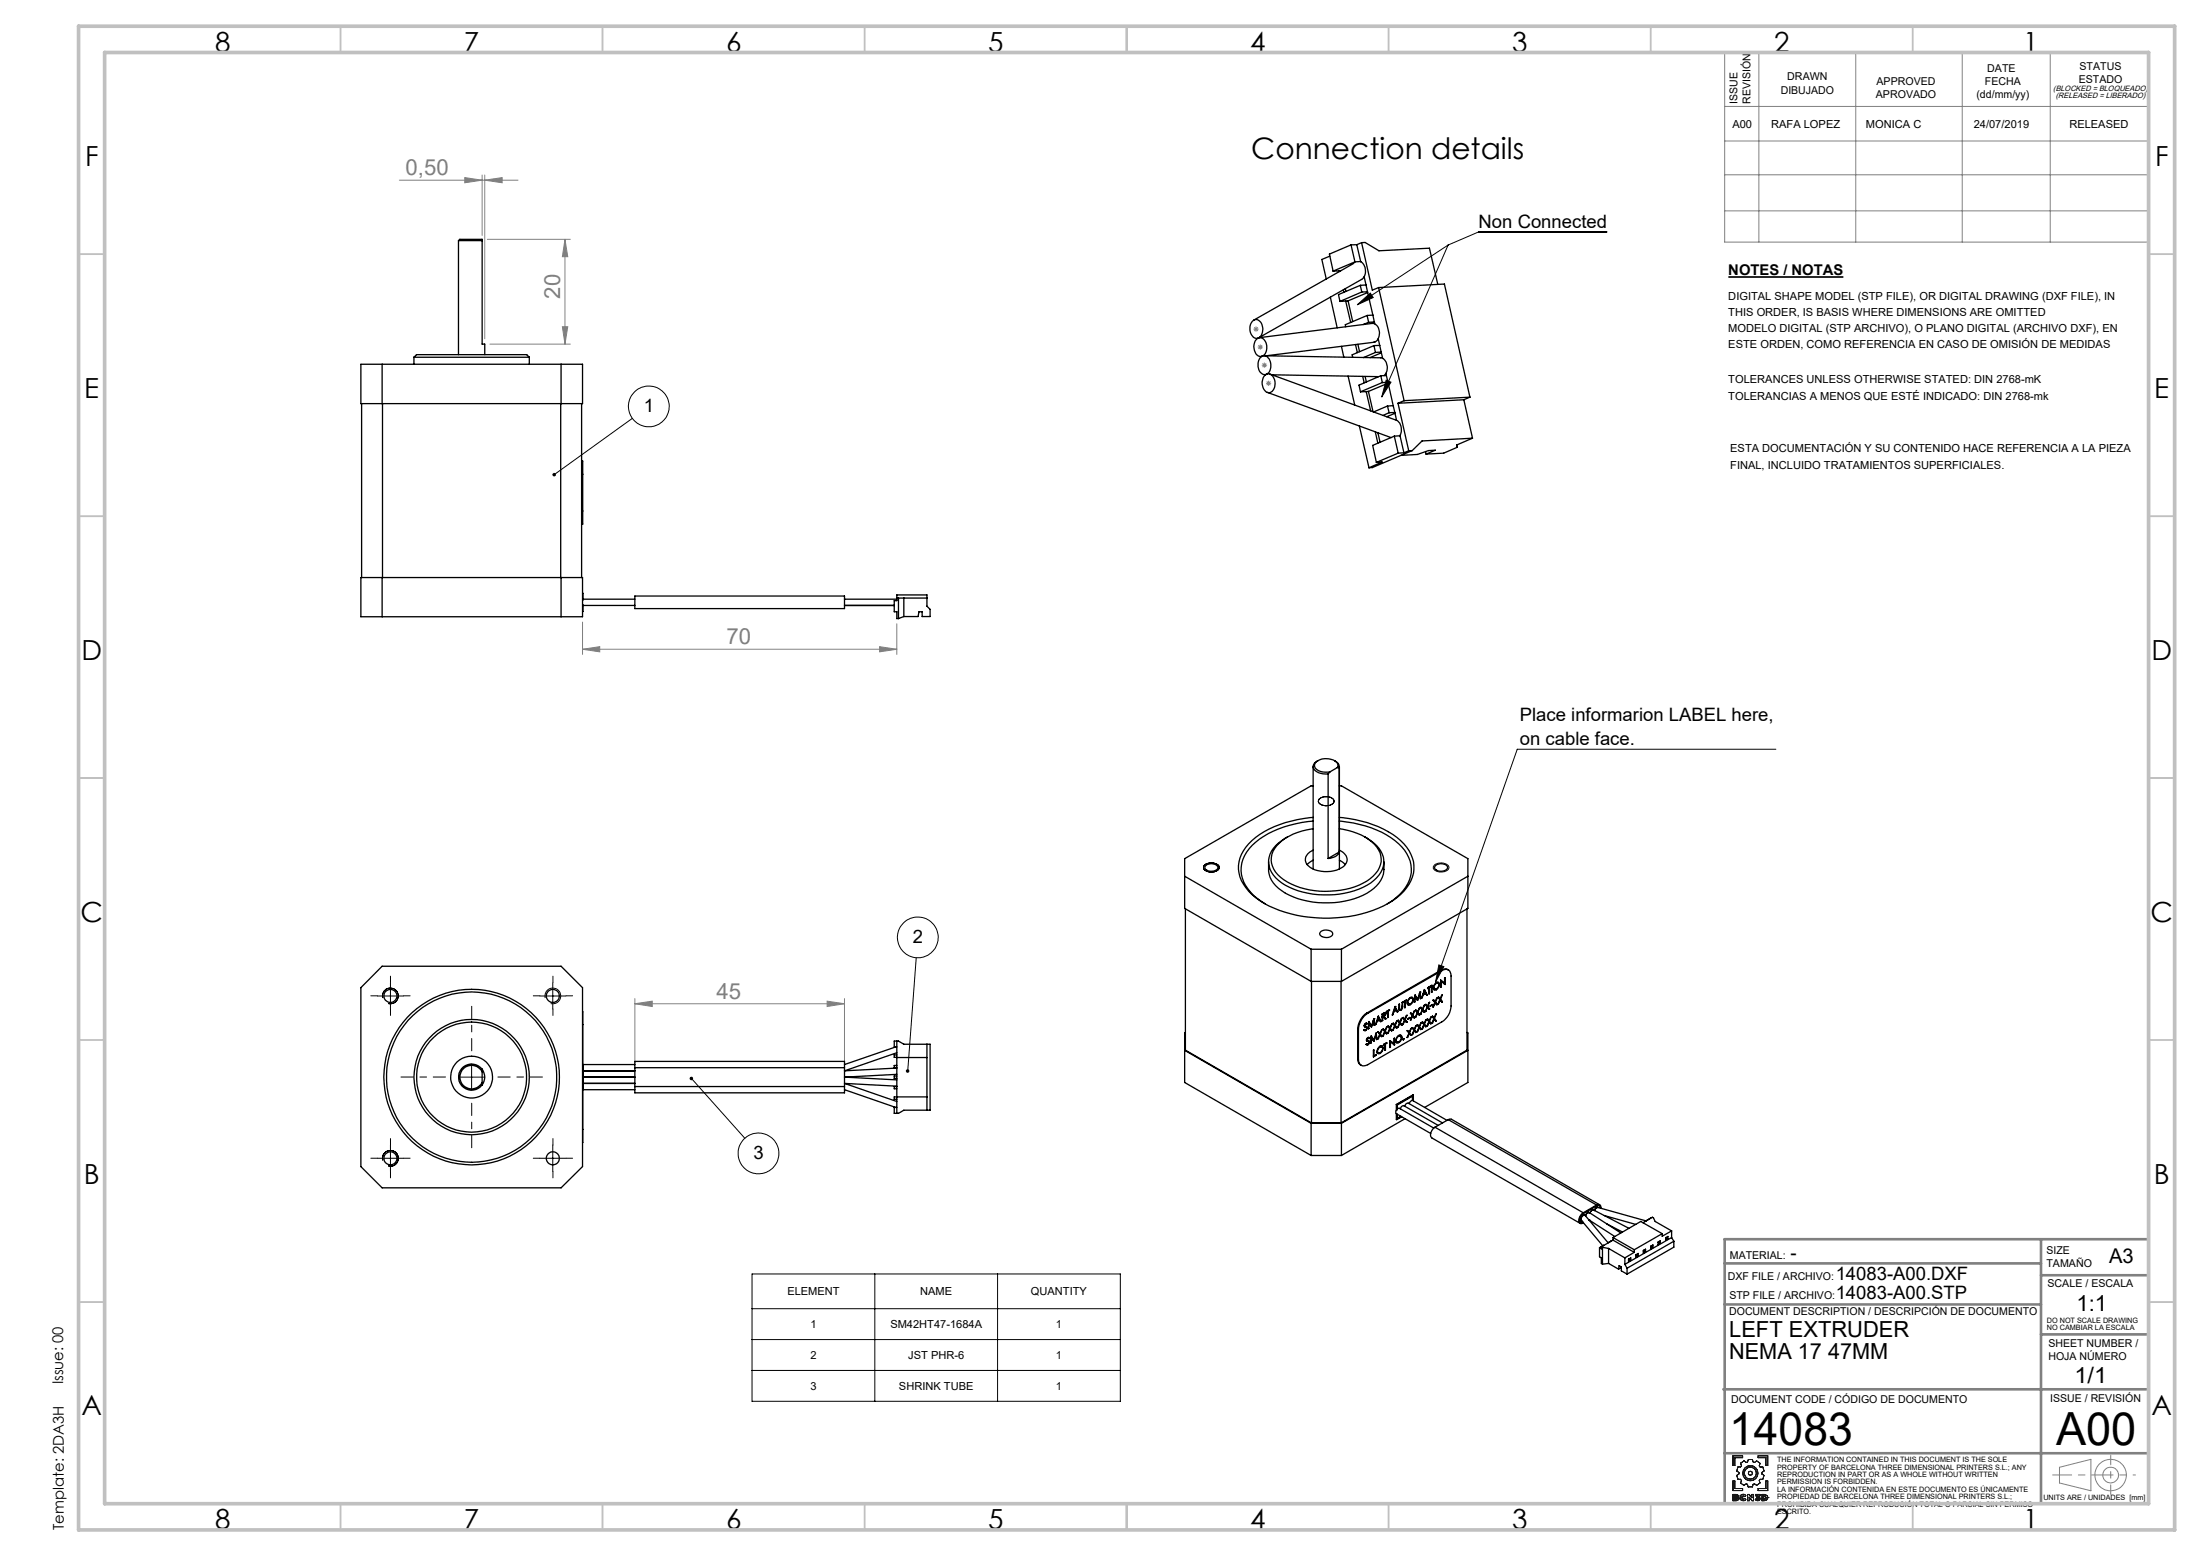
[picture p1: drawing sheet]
<svg xmlns="http://www.w3.org/2000/svg" width="420mm" height="297mm" viewBox="0 0 420 297" stroke-linecap="round" stroke-linejoin="round" font-family="sans-serif">
<path d="M329.8 52.9h22" fill="none" stroke="#000" stroke-width=".32"/>
<g fill="none" stroke="#191924" stroke-width=".19">
<path d="M330.7 277.9h1.8v.3h-1.5v1.5h-.3zM332.1 279.3l.7-.5 .4 .3 .3-.1 .1-.4h.8l.1 .4 .3 .1 .4-.3 .7 .5-.2 .5 .2 .2h.5l.2 .8-.4 .3v.2l.4 .3-.2 .8h-.5l-.2 .2 .1 .5-.6 .4-.4-.3-.3 .1-.1 .5h-.8l-.2-.5-.2-.1-.4 .3-.7-.4 .2-.5-.2-.2h-.5l-.2-.8 .4-.3v-.2l-.4-.3 .2-.8h.5l.2-.2zM335.5 277.9h1.8v1.8h-.3v-1.5h-1.5zM330.7 282.7h.3v1.4h1.5v.4h-1.8zM331 285.5l.4 .1-.4 .1zM331 286l.4 .1-.4 .1zM331.3 285.3l.3 .1 .1 .1M331.3 285.3h.2l.2 .2M331.3 285.3h-.6v1.2l.9-.1 .2-.3M331.4 285.6h.1M331.4 286.1h.1M331.7 285.5l-.2 .3 .3 .3"/>
<path d="M331.7 285.5h.1M331.8 286.1h.1M332 285.9l.2 .3 .4 .3 .6-.3M332 285.9l.1 .3 .2 .2a.69 .69 0 0 0 .9-.2M332 285.9h.1M332.4 285.9l.1 .2 .2 .1 .2-.2M332.4 285.9l.1 .2 .4-.1M332.4 285.9h.1M332.9 285.7l-.2-.2-.3 .1v.3M332.9 285.7l-.4-.1-.1 .3M332.9 286l.3 .2M333.2 285.5l-.5-.3-.5 .2-.2 .5"/>
<path d="M333.2 285.5a.67 .67 0 0 0-1.1 0l-.1 .4M333.2 285.5l-.3 .2M333.5 285.3h.3l.5 .6v-.6h.3v1.2h-.3l-.5-.7v.7h-.3zM335.1 286l.3 .2 .2-.1-.2 .1zM335.1 286l-.2 .2M335.5 284.1h1.5v-1.4h.3v1.8h-1.8zM335.6 286.1l-.4-.2v-.2l.3-.2h-.5v-.2h.8v.2l-.2 .2 .3 .4M335.6 286.1h.1M335.9 286.1l-.2 .3-.3 .1-.5-.3M335.9 286.1l-.2 .3-.4 .1-.4-.3M335.9 286.1h.1M336.2 285.3h.5l.5 .2 .2 .4-.3 .4-.9 .2z"/>
<path d="M336.6 285.5l.3 .1v.5h-.3zM337 285.9h.1M337.4 285.9h.1"/>
<circle cx="334" cy="281.2" r=".39"/>
<circle cx="334" cy="281.2" r="1.45"/>
<circle cx="334" cy="281.2" r="1.14"/>
</g>
<g fill="none" stroke="#808080" stroke-width=".19">
<path d="M329.1 10h80.9v36.2h-80.9zM335.6 10v36.2M354.1 10v36.2M374.4 10v36.2M391.2 10v36.2M76.2 34.4h22.6M88.7 33.9l3.3 .5-3.3 .5zM92 33.4v11.5M92.5 34.4l3.3-.5v1zM92.5 33.4v31.3M329.1 20.3h80.9M329.1 26.9h80.9"/>
<path d="M329.1 33.4h80.9M93 45.7h15.8M107.8 45.7l.5 3.3h-1zM107.8 45.7v20M329.1 40.2h80.9M93.5 65.7h15.3M107.3 62.4h1l-.5 3.3zM239.2 62.8h1M239.3 62.5l.7 .7M239.7 62.3v1M240 66.2h1M240 62.5l-.7 .7"/>
<path d="M240.1 65.9l.7 .7M240.5 65.8v.9M240.8 69.7h1M240.8 65.9l-.7 .7M240.9 69.4l.7 .7M241.3 69.2v1M241.6 73.2h1M241.6 69.4l-.7 .7M241.7 72.8l.7 .7M242.1 72.7v1M242.4 72.8l-.7 .7M111.2 118.7v6.2"/>
<path d="M171.1 119.1v5.8M111.2 123.9l3.2-.5v1zM111.2 123.9h59.9M167.9 123.4l3.2 .5-3.2 .5zM121.1 191.6l3.4-.5v1zM121.1 190.6v12.2M121.1 191.6h40M157.8 191.1l3.3 .5-3.3 .5zM161.1 190.6v12.2M393 280.1l6-1.6v6l-6-1.4z"/>
<circle cx="402.7" cy="281.6" r="3"/>
<circle cx="402.8" cy="281.5" r="1.49"/>
</g>
<g fill="none" stroke="#000" stroke-width=".19">
<path d="M259 58.2l2.5-2.3 .5 .9zM276.3 46.8l-17.3 11.4M276.3 46.8l-12.6 29M306.6 44.3h-24.4l-5.9 2.5M120.6 79.9l-14.8 10.7M264.5 72.6l.9 .4-1.7 2.8zM251.7 152.5a2.06 2.06 0 0 1 2.8 .2 1 1 0 0 1-1.2 1.1h-.4l-.9-.3a.62 .62 0 0 1-.3-1zM338.9 143h-49.4l-15.6 44.5M229.8 165.2a1.97 1.97 0 0 1 2.8 .2 1.2 1.2 0 0 1-1.6 1l-.9-.2a.64 .64 0 0 1-.3-1zM273.9 165a2.07 2.07 0 0 1 2.6 .4v.1a1.18 1.18 0 0 1-1.5 .9l-1.1-.2a.66 .66 0 0 1-.4-.6 .66 .66 0 0 1 .4-.6zM72 190.1h5M73.1 190.5a1.5 1.5 0 0 1 1.3-1.9 1.5 1.5 0 0 1 1.6 1.6 1.5 1.5 0 0 1-1.9 1.4"/>
<path d="M74.5 187.6v5M103 190.1h5M104 190.5a1.51 1.51 0 0 1 1.4-1.9 1.51 1.51 0 0 1 1.6 1.6 1.51 1.51 0 0 1-1.9 1.4M105.5 187.6v5M174.8 182.8l-1.6 21.6M274.6 184.2l.9 .3-1.6 3zM74.5 218.6v5M87.5 205.6h5M90 203.1v5M105.5 218.6v5M131.9 205.8l10.2 11.5M72 221.1h5"/>
<path d="M73.1 221.5a1.49 1.49 0 0 1 1.3-1.9 1.49 1.49 0 0 1 1.6 1.6 1.49 1.49 0 0 1-1.9 1.3M103 221.1h5M143.5 243.2h70.3v24.3h-70.3zM143.5 249.8h70.3M143.5 255.7h70.3M166.9 243.2v24.3M190.4 243.2v24.3M143.5 261.6h70.3"/>
<circle cx="123.8" cy="77.6" r="3.9"/>
<circle cx="175.2" cy="178.9" r="3.9"/>
<circle cx="144.7" cy="220.2" r="3.9"/>
</g>
<path d="M391.7 281.5h11.1" fill="none" stroke="#808080" stroke-width=".19" stroke-dasharray="15.2 1.3 1.3 1.3" stroke-dashoffset="11.6"/>
<path d="M402.8 281.5h4.7" fill="none" stroke="#808080" stroke-width=".19" stroke-dasharray="15.2 1.3 1.3 1.3" stroke-dashoffset="14.8"/>
<path d="M402.8 277.8v7.4" fill="none" stroke="#808080" stroke-width=".19" stroke-dasharray="15.2 1.3 1.3 1.3" stroke-dashoffset="13.4"/>
<path d="M329.1 236.5h80.9v50.5h-80.9zM389.5 236.5v50.5M329.1 249h60.4M329.1 241.2h60.4M389.5 243.4h20.5M389.5 254.7h20.5M328.9 265.2h81.1M329.1 277.4h80.9" fill="none" stroke="#808080" stroke-width=".5"/>
<g fill="none" stroke="#c0c0c0" stroke-width=".35">
<path d="M65 5v5M115 5v5M165 5v5M215 5v5M265 5v5M315 5v5M365 5v5M15 48.5h5M410 48.5h5M15 98.5h5M410 98.5h5M15 148.5h5"/>
<path d="M410 148.5h5M15 198.5h5M410 198.5h5M15 248.5h5M410 248.5h5M65 287v5M115 287v5M165 287v5M215 287v5M265 287v5M315 287v5M365 287v5"/>
</g>
<path d="M15 5h400v287h-400zM20 10h390v277h-390z" fill="none" stroke="#c0c0c0" stroke-width=".7"/>
<path d="M85 205.6h-8.5M90 200.6v-8.5M90 210.6v8.5M95 205.6h8.5" fill="none" stroke="#000" stroke-width=".19" stroke-dasharray="15.2 1.3 1.3 1.3" stroke-dashoffset="12.9"/>
<g fill="none" stroke="#000" stroke-width=".19" stroke-dasharray="15.2 1.3 1.3 1.3">
<path d="M72 190.1h-1.2M74.5 187.6v-1.3M74.5 192.6v1.2M77 190.1h1.3M103 190.1h-1.2M105.5 187.6v-1.3M105.5 192.6v1.2M108 190.1h1.3M74.5 218.6v-1.3M105.5 218.6v-1.3M72 221.1h-1.2M74.5 223.6v1.2"/>
<path d="M77 221.1h1.3M103 221.1h-1.2M105.5 223.6v1.2M108 221.1h1.3"/>
</g>
<g fill="#808080">
<path d="M121.1 191.6l3.4-.5v1zM157.8 191.1l3.3 .5-3.3 .5zM88.7 33.9l3.3 .5-3.3 .5zM92.5 34.4l3.3-.5v1zM111.2 123.9l3.2-.5v1zM167.9 123.4l3.2 .5-3.2 .5z"/>
<path d="M107.8 45.7l.5 3.3h-1zM107.3 62.4h1l-.5 3.3z"/>
</g>
<g fill="#000">
<path d="M264.5 72.6l.9 .4-1.7 2.8zM259 58.2l2.5-2.3 .5 .9z"/>
<path d="M173 204.2a.35 .35 0 0 0-.1 .4 .35 .35 0 0 0 .3 .2v-.4v.4a.34 .34 0 0 0 .3-.5 .34 .34 0 0 0-.5-.1zM131.7 205.6a.34 .34 0 0 0 0 .6 .34 .34 0 0 0 .5-.3 .34 .34 0 0 0-.4-.3l.1 .2zM105.5 90.4v.4l.3-.2-.3 .2a.33 .33 0 0 0 .5 .1 .33 .33 0 0 0 0-.5 .33 .33 0 0 0-.5 0zM274.6 184.2l.9 .3-1.6 3z"/>
</g>
<g fill="none" stroke="#000" stroke-width=".25">
<path d="M87.5 45.9l.2-.2h4.3v20h.5v2M87.5 45.9h4.5M87.5 45.9v21.8M253.8 48.9l-1.6 .6 .9 3.8M253.9 56.7l1.3 5.9M255.5 51.7v.2M255.5 51.7h-1.1M255.8 51.7h-.3M256.3 55.3l.1 .5M256.7 55.1l.1 .5M256.8 57.5l.9 4.1M256.8 57.5h-1.1"/>
<path d="M257.2 57.4l-.4 .1M257.2 57.4l.9 4M257.8 46.7l.8 3.3M257.8 46.7l-4.1 1.8 .7 3.2M258.3 50.3l-19 10.8M258.6 50l-4.2 1.7M258.9 46.7l.7 3.2M258.9 46.7h-1.1M259.6 54.5l-4.2 1.7 .3 1.3M259.6 54.5l.3 1.2M259.6 49.9a2.2 2.2 0 0 1 .2 3.4l-19.6 11.1M259.6 49.9l-1 .1"/>
<path d="M259.8 46.3l2.1 9.1 1.2-.5M259.8 46.3l-.9 .4M259.8 46.3h.7l2.6 1.6 9.7-.5 1.6 6.9M259.9 55.7l-4.2 1.8M260.3 52.8l.4 1.6M260.7 54.4l.2 1.3M260.7 54.4l-1.1 .1M260.9 55.7l1.1 4.4M260.9 55.7h-1M261 55.8l-3.8 1.6M263.1 54.9l4.8 21.6M263.1 54.9l12.5-.7 4.9 21.6"/>
<path d="M68.9 69.5h42.3v7.5h-42.3zM69 77v33.2M72.9 69.5v7.5M73 77v33.2M79 68.2h22M79 68.2l.5-.5h21l.5 .5M79 68.2v1.3M101 68.2v1.3M107 77v33.2M107.1 69.5v7.5M111 77v33.2M239.1 61.2a1.25 1.25 0 0 1 1.3 .1 1.25 1.25 0 0 1 .5 1.2 1.68 1.68 0 0 1-1.2 2.1 2.04 2.04 0 0 1-.8-3.2z"/>
<path d="M239.7 64.9a.99 .99 0 0 1 .9-.4 .99 .99 0 0 1 .8 .7 2.04 2.04 0 0 1-.7 2.8 1.47 1.47 0 0 1-1.4-1.6l.1-.9zM240.3 64.4l21.5-2.7a1.64 1.64 0 0 1 1.4 2.1 1.47 1.47 0 0 1-1.1 1.5l-20.4 2.6M240.5 68.2a1.05 1.05 0 0 1 1.8 .6 2.04 2.04 0 0 1-.7 2.7 1.46 1.46 0 0 1-1.5-1.8l.1-.8zM240.8 68h-.1M241.2 67.9l22.3 .4a2.08 2.08 0 0 1 .7 3.4h-.1M241.3 71.5h.2M241.3 71.7a1.05 1.05 0 0 1 1.8 .5 1.92 1.92 0 0 1-.9 2.8 1.88 1.88 0 0 1-1.2-2.7zM241.8 74.9l23.7 8.6M242.3 71.4l24.2 8.8a2.2 2.2 0 0 1 .6 3M242.7 71.5l20.4 .4M256 66.1l.4 2.1M257.2 71.8l1.3 5.5"/>
<path d="M258.7 65.8l.3 1.5M259.1 65.7l.3 1.4M260 71.9l.3 1.2M260.5 71.9l.2 1M260.7 74.8h-1.1M260.7 74.8l.8 3.6M260.9 60.2l-4.2 1.8 .1 .4M260.9 60.2l.3 1.3M261.1 74.7l-.4 .1M261.1 74.7l.9 3.9M261.2 61.5l-1.1 .4M262 60.1l.3 1.4"/>
<path d="M262 60.1l-1.1 .1M262.2 66l-4.2 1.7 .1 .5M262.2 66l.3 1.3M262.3 61.5v.3M262.3 61.5h-1.1M262.3 61.6l-.3 .1M262.5 67.3l-2.3 1M263 64.7l.6 2.5M263.3 65.9l-1.1 .1M263.5 71.7l.3 1.3M263.5 71.7l-4.2 1.8 .3 1.3M263.6 67.2l.2 1.2"/>
<path d="M263.6 67.2l-1.1 .1M263.6 67.3l-2.2 1M263.8 73l-4.2 1.8M264.5 71.3v.4M264.5 71.7l.4 1.3M264.5 71.7h-1M264.8 77.5l.3 1.3M264.8 77.5l-2.7 1.1M264.9 73l1 4.4M264.9 73h-1.1M264.9 73.1l-3.8 1.6M265.1 78.8l-1.2 .5"/>
<path d="M265.9 77.4l.3 1.3M265.9 77.4l-1.1 .1M266.2 78.7l.3 1.5M266.2 78.7l-1.1 .1M266.2 78.9l-1.6 .6M266.8 77l2 9M267.9 76.5l-1.1 .5M279.3 76.3l-12.5 .7M279.3 76.3l1.7 7.3M280.5 75.8l-12.6 .7M280.5 75.8l-1.2 .5M111 88h.2v2.5"/>
<path d="M111 97.5h.2M111 90.5h.2M111.2 97.5v2.5h-.2M111.2 90.5v7M259.4 81.3l1.8 8M262.4 82.4l.5 2.2M262.6 88.3l1.1-.1-2.5 1.1M262.9 82.6l.4 1.8M266.1 83.3l.7 3.2M266.1 83.3l-4.2 1.7 .7 3.3M266.8 86.5l-4.2 1.8M267.2 83.2l.7 3.2"/>
<path d="M267.2 83.1v.1M267.2 83.2l-1.1 .1M267.9 86.4l-1.1 .1M268.8 86l-.9 .4M269.5 86h-.7M269.5 86l-7.6 3.2-.7 .1M272 86.2l.1 .5M272.1 86.7l1.8-.8-1.3 .1-2.1 .7-3.2 .2M278 84.9l.1 .5M278.1 85.4l-2.6 1.1-3.4 .2M281 83.6l-9.6 .6-1.9 1.8M281 83.6l-3 1.3 .1 .5"/>
<path d="M68.9 110.2h42.3v7.5h-42.3zM72.9 110.2v7.5M107.1 110.2v7.5M111.2 113.2v1.4M111.2 115.4v1.3M111.2 115.6h9.9M111.2 114.4h9.9M121.1 113.8h40v2.4h-40zM161.1 115.6h9.5M161.1 114.4h10M171.1 114.2h5.8M171.4 114.2v3.9"/>
<path d="M172.5 117.7h2.7l.2-.9h.6v.9h1.5v-1.4l-.6-.6v-2.1h-5.8v1h-.5v2.2h.5v1.3h.3M172.5 114.2v3.5M172.5 117.7l-1.1 .4M245.6 159.8a6.2 6.2 0 0 0-3.5 4.4 5 5 0 0 0 2.5 4.4 17 17 0 0 0 16.9 0 5 5 0 0 0 2.5-5 6.6 6.6 0 0 0-3.5-3.8M250.6 156a20.3 20.3 0 0 0-11.7 4.4 6.3 6.3 0 0 0-1.2 9 15.1 15.1 0 0 0 8.7 5 26.5 26.5 0 0 0 18.5-2 8.6 8.6 0 0 0 4.9-6.5 7.7 7.7 0 0 0-4-6.6 21.5 21.5 0 0 0-10.2-3.3M250.6 156.7a19 19 0 0 0-11.7 4.7 6.1 6.1 0 0 0-.2 8.9l1.3 1.2 1.4 1M250.6 158.2a10.6 10.6 0 0 0-7.4 3.8 4 4 0 0 0 1.2 5.5 15.4 15.4 0 0 0 13.3 2 8.5 8.5 0 0 0 5.5-3.9 4 4 0 0 0-1.4-4.9l-1.3-.9M250.6 146.3v19.6M250.6 150h-.4l-24.1 13.9v9.5l24.1 13.9M251.5 145.2a1.15 1.15 0 0 0-.9 1.1 1.15 1.15 0 0 0 .9 1.2l.9 .2h1M253.4 147.7v16.2M253.8 147.4l-.4 .3"/>
<path d="M254.7 145.2l.1 .1a1.18 1.18 0 0 1 .8 1.2M255.2 146.5a1.03 1.03 0 0 0-.8-1.4 2.78 2.78 0 0 0-3.5 .8 1.63 1.63 0 0 0 1.9 1.5h1M255.2 146.5h.4M255.2 146.5l-1.4 .9M255.6 146.5v16.1M255.6 156.7a18.6 18.6 0 0 1 11.9 5 6.1 6.1 0 0 1-.3 8.9l-1.4 1.2-1.1 .7M255.6 158.2l2.5 .5 2.4 1.1M255.6 146.3v19.6M255.6 150h.4l24.1 13.9v9.5l-24.1 13.9M226.1 167.2l24.1 14M226.2 173.5v26.9l24.1 13.9M230.2 165.2a1.52 1.52 0 0 1 2.2 .4 1.54 1.54 0 0 1-2.5 .1v-.2z"/>
<path d="M242.1 164.5a5.5 5.5 0 0 0 3.2 6 17 17 0 0 0 16.2-.5 5.4 5.4 0 0 0 2.6-5.5M250.6 162.3a1.82 1.82 0 0 0-1.5 1.7 1.82 1.82 0 0 0 1.4 1.8 5.8 5.8 0 0 0 6.2-.7 1.67 1.67 0 0 0-.8-2.6l-.3-.2M250.6 164.2l-1.2 .8M252.1 177.8a1.74 1.74 0 0 1 2.2 .3 .89 .89 0 0 1-1.1 .9l-.7-.1a.59 .59 0 0 1-.6-.4 .59 .59 0 0 1 .2-.7zM255.6 162.6a2.15 2.15 0 0 1-2.2 1.3M255.6 162.6l-2.2 1.3M255.6 164.2l1.1 .8M273.8 165.3a1.62 1.62 0 0 1 2.4 .1 1.25 1.25 0 0 1-1.8 .8 .65 .65 0 0 1-.6-.9zM279.9 173.5v26.9l-24 13.9M280.1 167.2l-24.1 14M72.9 184.4h34.2l4.1 4.1v34.2l-4.1 4h-34.2l-4-4v-34.2zM111.2 193.1v2.5"/>
<path d="M111.2 195.6h.1M111.2 195.6v20M170.9 199.8l-9.8 3.4M171.1 198.7v13.8M171.1 199.8h-.5v-1.1h.8l1.1 .6h5v12.6h-5l-1.1 .6h-.8v-1.1h.5M176.9 199.3v12.6M226.2 197.1l-.1 .1v9.4l24.1 14M250.2 181.2h5.8M250.2 187.3h5.8M250.2 181.2v6.1M250.3 187.3v27M255.9 187.3v27"/>
<path d="M256 181.2v6.1M259.1 196.4v5.7M259.1 196.4l.1 .1M259.2 196.5v5.7M260.3 196.5l.2 .1M260.4 195.8l.1 .1M260.4 195.9h.1M260.4 195.7h.1M260.4 195.7l.1 .2M260.4 195.9l.2 .1M260.5 196.6l-.2 .1M260.5 196.6l.1 .1"/>
<path d="M260.5 195.9l.3 .1 .1 .2M260.5 195.4l.1 .1M260.6 196l.2 .1M260.6 196l.1 .1M260.6 195.4h.1M260.6 195.5l-.2 .2M260.6 195.4l.2 .1M260.7 195.9l.2 .3M260.8 196.1a.31 .31 0 0 1-.1 .4 .31 .31 0 0 1-.3 0l-.2 .1 .2 .1h.2M260.8 198.5l.1 .1M260.8 199.2l.1 .2M260.8 198.4v.1"/>
<path d="M260.8 198.6v.1M260.8 193.4a3.9 3.9 0 0 0-1.7 3M260.8 198.7l.2 .1M260.8 193.4h.2M260.9 195.4l-.1 .1h-.2M260.9 195.4a.37 .37 0 0 0-.5 .1 .37 .37 0 0 0 .2 .5M260.9 199.4h-.2M260.9 195.4l-.2-.1v.1M260.9 199.4h.1M260.9 198.6l.4 .1v.2M260.9 196.2l-.3 .5M260.9 198.2h.1"/>
<path d="M261 198.8l.2 .1M261 193.4a3.9 3.9 0 0 0-1.8 3.1M261 198.1l.2 .1M261 198.7l.2 .1M261 198.2l-.2 .3M261.1 196.3h.1M261.2 198.6v.2M261.2 198.9a.28 .28 0 0 1-.1 .3 .28 .28 0 0 1-.3 0l-.1 .2h.3M261.2 195.3h.1M261.2 198.8l.1 .1M261.2 195.1l.5 .7M261.3 195.3l.4 .7"/>
<path d="M261.3 195.3l-.1 1M261.3 198.1l-.1 .2-.2-.1M261.3 198.1a.36 .36 0 0 0-.5 .1 .36 .36 0 0 0 .2 .6M261.3 198.9l-.3 .5M261.3 198.1l-.1-.1-.1 .2M261.5 199l.1 .1M261.6 198h.1M261.7 195.8l-.1 .1M261.7 197.8l.4 .7M261.7 198l.4 .8M261.7 198l-.1 1.1M261.7 196h.1"/>
<path d="M261.7 195.8l-.5-.8-.1 1.4 .1-.1M262 194.8h.1M262.1 194.7v.1M262.1 198.5l-.1 .1M262.1 194.8l-.4 1.2M262.1 194.8l.1 .9 .1-.1M262.1 198.7v.1M262.1 198.5l-.4-.8-.2 1.4h.1M262.2 194.4h.1M262.2 194.4l.1 1.2M262.2 194.4l-.5 1.4M262.2 195.6h.1"/>
<path d="M262.5 197.5l.1 .1M262.5 195.5h.1M262.5 197.4v.2M262.6 197.6l-.5 1.2M262.6 197.6l.1 .8M262.6 198.3l.1 .1M262.7 194.9v.1M262.7 198.4l-.1-1.2-.5 1.3M262.7 195l-.1 .5M262.7 194.8h.1M262.8 194.8l-.1 .1M262.9 194.2h.1"/>
<path d="M263 198.2v.1M263 194.1l.4 .8M263 197l.4 .4M263 194.2l-.2 .6M263 194.2l.2 .4-.4 .2M263.1 194.6l.2 .1M263.2 197.3h.1M263.2 197.3l.4 .4M263.2 197.5h.1M263.2 199.8h.1M263.3 194.7l-.6 .3M263.3 194.7l.1 .3h.2"/>
<path d="M263.3 199.7h.3M263.3 197.5l-.3 .8M263.3 197.5l.4 .3M263.3 199.7h.5l.1 .4M263.3 199.7l-.3 .4-.3 .6M263.3 199.8h.4a.77 .77 0 0 1-.7 1.2l-.1-.3M263.3 199.8l-.3 .5-.1 .4M263.4 197.4l.3-.9-.4 .8-.4-.3 .4 .4-.4 .9h.1M263.4 197.4l.3 .4M263.4 194.9h.1M263.4 194.9l.2 .1M263.5 199.7l.2 .1"/>
<path d="M263.6 195l-.6-1-.5 1.6 .1-.1M263.6 197.7v.1M263.6 197.7l.1 .1M263.7 199.6l.2 .5M263.7 193.6v1.2h.1M263.7 193.6h.1M263.7 194l.1 .1M263.7 194.7l.1 .1M263.8 193.6v.5M263.8 194.2v.6M263.9 194.1l-.1 .1M263.9 194.1l.4 .4 .2-.1"/>
<path d="M263.9 194.1h-.2l.1 .1M263.9 197.7h.1M263.9 194l.4 .3M263.9 194l.2 .1M263.9 196.4l.4 .3M263.9 193.4l.2 .1M264.1 193.5l.2-.1v.3l-.5 .4M264.1 194.1l.4 .3M264.1 193.5l-.3 .1M264.1 193.4l.2 .1M264.2 199.2l.1 .1M264.2 196.7h.1"/>
<path d="M264.2 196.7l.3 .5M264.2 196.7l.1 .1M264.2 196.9l.1 .1M264.2 199.2v.1M264.3 193.3v.1M264.3 196.7l-.3-.3-.1 .1 .3 .4-.4 .9 .2-.1M264.3 197l-.3 .7M264.3 197l.3 .3h.1M264.3 196.7l.4-.7-.4 .8M264.3 199.3v1.2l.1-.1M264.3 199.2l.1 .1M264.3 193.4l.1 .1"/>
<path d="M264.3 196.8l.4 .5M264.3 194.3l-.1 .1M264.3 194.3l.2 .1M264.4 199.3v1.1M264.4 193.5l-.1 .4-.2 .2M264.4 193.5v-.2h-.2l-.5 .3M264.5 199.1h.1M264.5 197.2l.2 .1M264.5 197.2h.1M264.6 199.1l-.2 .2M264.6 199.1v-.1l-.6 .5 .3-.2M264.7 193l.1 .1"/>
<path d="M264.8 193h.1M264.8 193.1v1.1h.1M264.8 192.9l.1 .1M264.8 194.1l.1 .1M264.9 195.9l.3 .3M264.9 197.1h.1M264.9 193v1.2M265 192.8l.1 .1M265.1 196.2h.1M265.1 192.9l-.2 .1M265.1 192.9v-.2l-.6 .4v.1l.3-.1M265.1 196.2l.4 .4"/>
<path d="M265.1 196.2l.2 .1M265.1 196.4h.1M265.2 196.2l-.3-.4-.1 .1 .4 .5-.4 .8 .1-.1M265.2 196.4l-.3 .7M265.2 196.4l.3 .4 .1-.1M265.2 196.2l.4-.8-.3 .9M265.2 198.6l.8 .6M265.2 198.6v1.4l.1-.1M265.2 199.8l.1 .1M265.2 198.8l.1 .1M265.3 196.3l.3 .4M265.3 198.9l.8 .6"/>
<path d="M265.3 198.9v1M265.5 196.6l-.1 .1M265.5 196.6l.1 .1M265.7 193.6l.1 .1M265.8 196.6h.1M265.8 195.3l.4 .4M265.9 193.1h.1M265.9 192.9l.1 .1M266 199.4h.1M266 193.1l-.2 .6M266 199.2v.2M266 199.4l.1 .1"/>
<path d="M266 199.2v-1h.1v1.3M266 193h-.1M266.1 195.6l.4 .5M266.1 195.8l.1 .1M266.1 192.3l.1 .1M266.2 195.9l.3 .3h.1M266.2 195.9l-.3 .7M266.2 192.2l.4 .8M266.2 192.1h.1M266.2 192.1l-.5 1.6h.1M266.2 192.4l-.2 .6M266.2 192.1l.5 1"/>
<path d="M266.2 192.4l.2 .4-.4 .2M266.2 195.7l.4-.8-.4 .7-.3-.3-.1 .1 .3 .4-.4 .9 .2-.1M266.2 195.7l.4 .5M266.3 198.7l.2 .3h.4M266.3 198.7l.1 .1M266.3 199h.6M266.3 192.8l.2 .1M266.3 198.6h.1M266.4 198.8l.2 .1M266.5 192.9l-.5 .2M266.5 192.9l.1 .3 .1-.1M266.5 196.1h-.1"/>
<path d="M266.5 196.1l.1 .1M266.6 193v.1M266.6 193l.1 .1M266.7 196h.1M266.8 194.8l.4 .4M266.8 197.7l.1 .1M266.9 197.7l.4 .1M266.9 197.8l.3-.1a.7 .7 0 0 1 0 .9 .7 .7 0 0 1-.7 .2l-.1-.2M266.9 197.8l-.4 .4-.1 .4M266.9 192.8h.4M266.9 192.6l.2 .1M266.9 192.5l.2 .1"/>
<path d="M266.9 192.4h.2M267 192.8h.3M267.1 192.4v.2M267.1 192.4v-.7h-.2v1.1M267.1 195.3l-.4 .8 .1-.1M267.1 195v.1M267.1 195.1l.3 .4M267.1 195.3h.1M267.1 195.3l-.3 .7M267.1 195.3l.3 .4 .1-.1M267.2 195.2l.3-.9-.4 .8-.3-.4-.1 .1 .4 .5M267.2 195.2l.3 .4"/>
<path d="M267.3 197.6l.2 .4M267.4 195.5l-.1 .1M267.4 195.5l.1 .1M267.5 198a1.18 1.18 0 0 1-.6 1M267.5 198l-.1-.4a.96 .96 0 0 0-1.1 1.1M267.5 192l.2 .1M267.7 192.1l-.1 .4-.3 .3M267.7 192.1v-.8h-.2v.8a.44 .44 0 0 1-.4 .6v-.1M267.7 195.5h.1M267.7 198.4l.1 .1M267.7 194.2l.4 .4M267.8 198.3h.1"/>
<path d="M267.8 198.3l-.1 .1M267.9 198.3l-.1 .2M267.9 191.1l.2 .1M268 191.1v.1M268 194.5v.1M268 194.6l.4 .4M268 194.6h.1M268 194.7l.1 .1M268 191.1h.1M268.1 194.6l-.3-.4-.1 .1 .3 .4-.3 .9 .1-.1M268.1 194.8l-.3 .7M268.1 194.8l.3 .4 .1-.1"/>
<path d="M268.1 194.6l.4-.8-.4 .8M268.1 191.2v1.2v-.1M268.1 192.2v.1M268.1 194.6l.4 .5M268.1 191.1v1.2M268.3 190.9l.1 .1M268.4 195h-.1M268.4 195l.1 .1M268.4 191l-.3 .1M268.4 191v-.2l-.6 .4v.1l.3-.1M268.5 191.5l.1 .1M268.5 191.3l.1 .1"/>
<path d="M268.5 197.9l.1 .1M268.6 191.7l.5 .1M268.6 196.7l.3 .4M268.6 191.6l.2 .1M268.6 196.7h-.1l.4 .5M268.6 194.4l.4-.2v.1l-.4 .3zM268.8 197h.1M268.8 197l.4 .5M268.8 197l.2 .1M268.9 197.2l-.4 .8h.1M268.9 197.2v.1M268.9 197.1l.4-.8-.3 .8"/>
<path d="M268.9 197.3l-.3 .7M268.9 197.3l.3 .3h.1M268.9 194.3h.1M269 197.1l.3 .5M269 190.5l.1 .1M269.1 190.4l.4 .1M269.1 190.6l.3-.1a.69 .69 0 0 1 0 .8 .69 .69 0 0 1-.7 .3l-.1-.2M269.1 190.6l-.4 .4-.1 .4M269.2 194.6v.1M269.2 193.4l.4 .3M269.2 197.5h-.1M269.2 197.5l.1 .1"/>
<path d="M269.5 190.4l.2 .3M269.5 193.7l.3 .4M269.5 193.7l.1 .1M269.5 193.7h.1M269.5 193.9h.1M269.5 197.4h.1M269.5 196.2l.4 .3M269.6 193.7l.3-.8-.3 .9M269.6 193.7l-.4-.3h-.1l.4 .4-.4 .9h.1M269.6 193.9l-.4 .8M269.6 193.9l.2 .4 .2-.1M269.6 193.8l.4 .4"/>
<path d="M269.7 190.7a1.18 1.18 0 0 1-.6 1.1M269.7 190.7l-.1-.3a.96 .96 0 0 0-.9 1.4h.4M269.8 196.5l.1 .1M269.8 196.5l.4 .5M269.8 196.5h.1M269.8 196.7h.1M269.8 194.1v.1M269.8 194.1l.2 .1M269.9 196.5l-.3-.4-.1 .1 .3 .4-.3 .9 .1-.1M269.9 196.7l-.3 .7M269.9 196.7l.3 .4 .1-.1M269.9 196.5l.4-.7-.4 .8"/>
<path d="M269.9 191.2h.1M269.9 196.6l.4 .4M270 190.2h.1M270 190l.5 .7M270.1 190.2l.4 .8M270.1 190.2l-.1 1M270.1 194.1h.1M270.2 197h-.1M270.2 192.8l.3 .3M270.2 197h.1M270.4 193.1l.4 .5M270.4 193.1l.1 .1"/>
<path d="M270.4 193.3l-.3 .9 .1-.1M270.4 190.7v.1M270.4 196.8l.1 .1M270.4 193.1h.1M270.4 193.3l.1 .1M270.5 191h.1M270.5 190.9v.1M270.5 195.6l.4 .4M270.5 195.6l.3 .4 .4-.8-.3 .8M270.5 195.6h-.1l.4 .5M270.5 193.4l.3 .3h.1M270.5 193.1l.4-.7-.4 .8"/>
<path d="M270.5 193.4l-.3 .7M270.5 193.1l-.3-.3-.1 .1 .3 .4M270.5 190.7l-.5-.8-.1 1.4 .1-.1M270.5 193.2l.4 .5M270.8 196.1l-.4 .9 .1-.1M270.8 195.9l.3 .5M270.8 196.1v.1M270.8 193.6h-.1M270.8 193.6l.1 .1M270.8 196.2l.3 .3h.2M270.8 196.2l-.3 .7M270.8 189.7l.1 .1"/>
<path d="M270.9 196l.4 .5M270.9 189.6v.2M270.9 189.8l-.4 1.2M270.9 189.8l.1 .8h.1M271 189.4h.1M271 189.4l.1 1.2M271 189.4l-.5 1.3M271 190.5l.1 .1M271.1 193.5v.1M271.1 196.4h-.1M271.1 196.4l.2 .1M271.1 192.3l.3 .3"/>
<path d="M271.3 190.4h.1M271.4 192.6h.1M271.4 192.6l.3 .4M271.4 192.6l.1 .1M271.4 192.8h.1M271.4 196.3l.1 .1M271.4 192.8l.3 .4 .2-.1M271.4 192.6l.5-.8-.4 .9M271.4 192.6l-.3-.3h-.1l.4 .5-.4 .8h.1M271.4 192.8l-.3 .8M271.4 195.1l.4 .4M271.5 195l-.1 .1 .3 .4-.4 .9h.2"/>
<path d="M271.5 195l.2 .4 .5-.8-.4 .9M271.5 189.9h.1M271.5 192.7l.4 .4M271.5 189.7l.1 .1M271.6 189.9l-.2 .5M271.6 189.8h-.1M271.7 195.6h.1M271.7 195.4l.3 .5M271.7 195.6l-.2 .8M271.7 195.6l.4 .4 .1-.1M271.7 189.1l.1 .1M271.7 193v.1"/>
<path d="M271.7 193l.2 .1M271.8 189l.4 .8M271.8 195.5l.4 .4M271.8 189.2l-.2 .6M271.8 189.2l.2 .3-.4 .3M272 189.6h.1M272 193h.1M272 195.9h.1M272 195.9h.2M272.1 189.6l.1 .3h.1M272.1 189.6l-.5 .3M272.1 191.7l.3 .3"/>
<path d="M272.2 189.8h.1M272.2 189.8l.1 .1M272.3 192l.2 .1M272.3 192h.1M272.3 192l.4 .5M272.3 192.2l.1 .1M272.3 189.9l-.5-1-.5 1.6 .1-.1M272.3 195.8h.1M272.4 192l-.3-.3-.1 .1 .3 .4-.3 .9 .1-.1M272.4 192.3l-.3 .7M272.4 192.3l.3 .3h.1M272.4 192l.4-.7-.3 .8"/>
<path d="M272.4 194.5l.4 .4M272.4 194.5l.3 .4 .4-.8-.3 .8M272.4 194.5l-.1 .1 .4 .4-.4 .9 .1-.1M272.5 192.1l.3 .5M272.5 188.5l.2 .1M272.6 194.8l.4 .5M272.6 195l.1 .1M272.7 188.6v1.1l.1-.1M272.7 189.6h.1M272.7 192.5h-.1M272.7 192.5l.1 .1M272.7 195.1l-.3 .7"/>
<path d="M272.7 195.1l.3 .3h.1M272.8 194.9l.3 .5M272.8 188.5v1.1M272.8 188.5l-.2-.1v.1M272.9 188.3h.1M272.9 192l.4-.3-.4 .4zM273 195.3h-.1M273 195.3l.1 .1M273 188.3l-.2 .2M273 188.3v-.1l-.6 .4v.1l.3-.1M273.2 188.1h.1v1.2l-.1 .1zM273.2 189.3h.1"/>
<path d="M273.2 191.8h.1M273.3 195.2l.1 .1M273.3 194l.3 .3M273.4 194h-.1l.3 .4-.4 .9h.2M273.4 194l.2 .3M273.5 192.1v.1M273.5 188.6l.1 .3h.5M273.5 188.6l.3 .2M273.5 188.5h.1M273.5 190.9l.4 .3M273.5 188.9h.6M273.6 194.3h.1"/>
<path d="M273.6 194.3l.3 .5M273.6 194.3l.1 .1M273.6 194.5h.1M273.6 194.5l-.2 .8M273.6 194.5l.4 .4 .1-.1M273.6 194.3l.5-.8-.4 .9M273.7 194.4l.4 .4M273.8 191.2h.1M273.8 191.2l.3 .5M273.8 191.2l.1 .1M273.8 191.4h.1M273.9 191.2l-.3-.4-.2 .1 .4 .4-.4 .9h.1"/>
<path d="M273.9 191.4l-.4 .8M273.9 191.4l.3 .4 .1-.1M273.9 191.2l.4-.7-.4 .8M273.9 191.3l.4 .4M273.9 194.8h.1M273.9 194.8h.2M274 187.6l.1 .1M274 187.6h.3M274.1 187.7l.3-.1a.8 .8 0 0 1-.6 1.2l-.2-.3M274.1 187.7l-.4 .4-.1 .4M274.1 191.7h.1M274.1 191.7h.2"/>
<path d="M274.3 187.5l.2 .1M274.4 187.5l.3 .4M274.4 191.6h.1M274.5 190.3l.3 .4M274.7 187.9l-.1 .3-.5 .7M274.7 187.9l-.2-.4a.95 .95 0 0 0-1 1.1M274.7 190.6v.1M274.7 190.7l.4 .4M274.7 190.7h.2M274.7 190.8l.1 .1M274.8 190.7l-.3-.4-.1 .1 .3 .4-.3 .9 .1-.1M274.8 190.9l-.3 .7"/>
<path d="M274.8 190.9l.3 .4 .1-.1M274.8 190.7l.4-.8-.3 .8M274.9 190.7l.3 .5M274.9 187.1l.8 .6-.8-.6v1.3l.1-.1M274.9 188.3h.1M274.9 187.3h.1M275 185.2l-14.2 8.2M275 185.2l.1 .1M275 187.3l.8 .6v-1.3l-.1 .1-.1 1.1M275 187.3v1M275.1 191.1h-.1M275.1 191.1l.1 .1"/>
<path d="M275.1 185.3a1.06 1.06 0 0 1 1.3-.2 1.06 1.06 0 0 1 .5 1.2v5.7a3.7 3.7 0 0 1-1.8 3l-14.1 8.2a1.09 1.09 0 0 1-1.3 .1 1.09 1.09 0 0 1-.5-1.1M275.1 185.3l-14.1 8.1M275.6 187.8h.1M275.6 187.8l.2 .1M276.4 185.1h-.1a1.38 1.38 0 0 0-1.3 .1M279.9 197.1l.2 .1v9.4l-8.2 4.8M92 204.6a2.26 2.26 0 0 0-3.4-.8 2.26 2.26 0 0 0 0 3.5 2.26 2.26 0 0 0 3.4-.7M92 204.1a2.5 2.5 0 0 0-3.7-.4 2.5 2.5 0 0 0 0 3.7 2.5 2.5 0 0 0 3.7-.3M92 204.1a2.52 2.52 0 0 1 0 3M92 204.1v3M111.2 215.6h.1M111.2 215.6v2.5"/>
<path d="M111.2 208h9.9M111.2 203.2h9.9M111.2 203.3v4.6M111.2 205.6h9.9M111.2 204.4h9.9M111.2 206.8h9.9M121.1 203.8v-1.2h40v1.2M121.1 207.4v1.2h40v-1.2M121.1 203.8h40M121.1 207.4h40M121.1 203.8v3.6M161.1 208l9.8 3.4"/>
<path d="M161.1 203.8v3.6M171.1 200.9l-10 3.5 10-.5-.5-.1v-.4h.5M171.1 205.1l-10 .5 10 .5M171.1 207.3l-10-.5 10 3.5M171.1 207.4h-.5v.4h.5M171.1 201.4h-.5v.4l6.3 .1M171.1 205.4h-.5v.4h.5M176.9 209.4h-6.3v.4h.5M226.1 200.5l24.1 13.9M250.2 214.4v6.2M250.2 214.4h5.8M250.3 214.3h5.6"/>
<path d="M256 214.4v6.2M259.1 202.1a1.26 1.26 0 0 0 .7 1.2M259.1 202.1l.1 .1M262.1 201.5l.1 .1M262.1 201.5v.1M262.5 201.4h.1M262.6 201.4v-.1l-.4 .3M262.6 201.4l-.5 .4v-1.4h.1v1.2M262.7 200.7l.2 .4h.4M262.7 200.8l.2 .1M262.8 201l.5 .1M262.8 200.6l.1 .1"/>
<path d="M262.8 200.9l.2 .1M263.9 200.1l-.2 .6-.4 .4M264.3 200.4h.1M266.5 210.8l-.2 1.7 .2 1.2M266.5 210.8v.1M266.5 213.7v-1.1l6.5 3.8M266.5 210.9v1.1M266.6 211.7l.5-.1 6.5 3.7M266.6 212.7v.8l.8-.4M267.2 211.6l.2-.4 .5-.1 6.5 3.7M267.3 213.1l-.7 .4M267.5 213.2l-1 .5"/>
<path d="M268 211.1l.3-.4 .4-.1 6.6 3.7M268.1 213.5l-12.1 7.1M269.5 209.2v.8l-.4 .3-.2 .3M269.6 210.1v-.9l-3 1.7v.9M269.7 209v1.1l6.4 3.8M269.7 209l-3.2 1.8M269.7 209l-3.2 1.9M273.8 215.2a1.46 1.46 0 0 0-.6 2l28.3 16.3M273.8 215.2l28.3 16.3M276.4 213.7l.6-.1 28.3 16.4M276.4 213.7l28.3 16.3M276.4 213.7l-2.6 1.5"/>
<path d="M280.1 200.5l-24.1 13.9M250.2 220.6h5.8M301.4 232.9l.6 .3M302 231.7l.4 .2M302.1 231.5a1.48 1.48 0 0 0-.6 2l.7-.1M302.4 231.9a.69 .69 0 0 0-.6 1.1l-.4-.2M302.8 231.6l-.3 .5 .3-.5 .5-.1zM302.9 231.2l.3 .3M303.2 232.8h.1M303.2 232.8l4.9 3.2M303.3 231.5l6 3.8M303.7 230.7l.4 .3"/>
<path d="M304.1 231l-.5 .1-.2 .5M304.1 231l6.7 3.5M304.6 230.3l.3 .2M304.7 230a.55 .55 0 0 1 .6 0 .55 .55 0 0 1 .2 .6M304.7 230l-2.6 1.5M304.9 230.5l-.4 .1-.2 .5 .2-.5 .4-.1M304.9 230.5l9.2 2.5M305.2 238.2v1.7l.4 .2v1.1l.2 .1M305.4 230.6a.43 .43 0 0 0-.3-.5 .43 .43 0 0 0-.4 .1l-2.6 1.5a1.08 1.08 0 0 0-.4 1.7l.4-.1M305.6 238l.2 .1M305.6 238v.4l-.4-.2M305.8 238.1l1.2 .2"/>
<path d="M305.8 238.1v3.2M306 237.7l-.8 .5M306.1 232l6 1.7M306.6 233.6l3 1.6M306.9 237.2l-4.4-5.2a.64 .64 0 0 0-.7 .2 .64 .64 0 0 0 0 .7l4.1 4.9M307 238.3l3.1 1.8M307 238.3v2.9M307.1 237.1h.1M307.4 236.9l-.3 .2M307.8 236.7l-2.2 1.3M307.8 236.7l4.1 2.3M307.8 236.2l4.1 2.3"/>
<path d="M307.8 236.2v.5M311.9 239l-1.8 1.1M311.9 238.5v.5M312.2 239.5l.4-.2v.4l-.4 .3zM312.3 239.5v.1M312.3 239.6h-.1M312.3 239.6l.3 .1M313.5 233.4l1.8-1.1 .2 .2 .3 .6 3.2 1.8M313.6 238.7l.4-.3v.5l-.4 .3zM313.7 238.6v.2M313.7 238.8h-.1M313.7 238.8l.3 .1"/>
<path d="M314.2 233h.1M315 237.9l.4-.3v.5l-.4 .3zM315 232.5l-.8 .5M315.1 237.8v.1M315.1 237.9l-.1 .1M315.1 237.9l.3 .2M316.4 237.1l.4-.3v.5l-.4 .3zM316.5 237v.1M316.5 237.1l-.1 .1M316.5 237.1l.3 .2M317.2 235.5l-5.3 3M317.2 235.5l-4.1-2.4-5.3 3.1"/>
<path d="M317.9 236.3l.4-.3v.5l-.4 .2zM318 236.2v.1M318 236.3l-.1 .1M318 236.3l.3 .2M319 234.9l-1.8 1.1v-.5M319 234.9v1.3M319 236.2l-8.9 5.1M319 236.2l.4 .7M319.4 236.9l-8.9 5.2M319.4 236.9v1.2l-8.9 5.1M307 241.2l1.9 1M307 241.2l-1.2 .1"/>
<path d="M308.9 242.2l.1-.6 .4 .2v.8l1.1 .6M309.4 241.9l-.5 .3M310.1 240.1v1.2M310.1 241.3l.4 .8M310.5 242.1v1.1M310.8 240.3l.4-.2v.5l-.4 .2zM310.9 240.3v.1M310.9 240.4h-.1M310.9 240.4l.3 .2"/>
<circle cx="74.5" cy="190.1" r="1.25"/>
<circle cx="105.5" cy="190.1" r="1.25"/>
<circle cx="90" cy="205.6" r="16.7"/>
<circle cx="90" cy="205.6" r="10.5"/>
<circle cx="90" cy="205.6" r="11"/>
<circle cx="90" cy="205.6" r="16.3"/>
<circle cx="90" cy="205.6" r="4"/>
<circle cx="74.5" cy="221.1" r="1.25"/>
<circle cx="105.5" cy="221.1" r="1.25"/>
</g>
<g font-size="8.7">
<text x="330" y="275.9">14083</text>
<text x="392.3" y="275.9">A00</text>
</g>
<text font-size="5.6" x="238.8" y="30.3">Connection details</text>
<g font-size="5.3">
<text x="41" y="9.9">8</text>
<text x="88.5" y="9.9">7</text>
<text x="138.5" y="9.9">6</text>
<text x="188.5" y="9.9">5</text>
<text x="238.5" y="9.9">4</text>
<text x="288.5" y="9.9">3</text>
<text x="338.5" y="9.9">2</text>
<text x="386" y="9.9">1</text>
<text x="16.2" y="31.7">F</text>
<text x="411.2" y="31.7">F</text>
<text x="16.1" y="75.9">E</text>
<text x="411.1" y="75.9">E</text>
<text x="15.5" y="125.9">D</text>
<text x="410.5" y="125.9">D</text>
<text x="15.4" y="175.9">C</text>
<text x="410.4" y="175.9">C</text>
<text x="16" y="225.9">B</text>
<text x="411" y="225.9">B</text>
<text x="15.5" y="270.2">A</text>
<text x="410.5" y="270.2">A</text>
<text x="41" y="291.9">8</text>
<text x="88.5" y="291.9">7</text>
<text x="138.5" y="291.9">6</text>
<text x="188.5" y="291.9">5</text>
<text x="238.5" y="291.9">4</text>
<text x="288.5" y="291.9">3</text>
<text x="338.5" y="291.9">2</text>
<text x="386" y="291.9">1</text>
</g>
<g font-size="4.2" fill="#808080">
<text x="77.4" y="33.4">0,50</text>
<text x="106.9" y="57" transform="rotate(-90 106.9 57)">20</text>
<text x="138.6" y="123">70</text>
<text x="136.7" y="190.6">45</text>
</g>
<g font-size="4.2">
<text x="396.2" y="250.3">1:1</text>
<text x="330" y="255.2">LEFT EXTRUDER</text>
<text x="330" y="259.5">NEMA 17 47MM</text>
<text x="395.8" y="264">1/1</text>
</g>
<text font-size="3.9" x="402.5" y="241.1">A3</text>
<g font-size="3.5">
<text x="282.2" y="43.6">Non Connected</text>
<text x="122.8" y="78.7">1</text>
<text x="290" y="137.6">Place informarion LABEL here,</text>
<text x="290" y="142.1">on cable face.</text>
<text x="174.2" y="180.1">2</text>
<text x="143.8" y="221.3">3</text>
<text x="341.7" y="240.4">-</text>
<text x="350.3" y="244.3">14083-A00.DXF</text>
<text x="350.3" y="247.9">14083-A00.STP</text>
</g>
<g font-size="2.8">
<text x="329.8" y="52.6">NOTES / NOTAS</text>
<text x="12.1" y="264.2" transform="rotate(-90 12.1 264.2)">Issue: 00</text>
<text x="12.2" y="292" transform="rotate(-90 12.2 292)">Template: 2DA3H</text>
</g>
<g font-size="2.1">
<text x="339.8" y="17.9">DIBUJADO</text>
<text x="341.1" y="15.4">DRAWN</text>
<text x="358.1" y="16.3">APPROVED</text>
<text x="378.8" y="16.3">FECHA</text>
<text x="379.2" y="13.8">DATE</text>
<text x="396.7" y="15.8">ESTADO</text>
<text x="396.8" y="13.3">STATUS</text>
<text x="331.5" y="19.8" transform="rotate(-90 331.5 19.8)">ISSUE</text>
<text x="334" y="19.8" transform="rotate(-90 334 19.8)">REVISIÓN</text>
<text x="357.9" y="18.8">APROVADO</text>
<text x="377.1" y="18.8">(dd/mm/yy)</text>
<text x="330.6" y="24.3">A00</text>
<text x="338" y="24.3">RAFA LOPEZ</text>
<text x="356.1" y="24.3">MONICA C</text>
<text x="376.6" y="24.3">24/07/2019</text>
<text x="394.9" y="24.3">RELEASED</text>
<text x="329.8" y="57.2">DIGITAL SHAPE MODEL (STP FILE), OR DIGITAL DRAWING (DXF FILE), IN</text>
<text x="329.8" y="60.3">THIS ORDER, IS BASIS WHERE DIMENSIONS ARE OMITTED</text>
<text x="329.8" y="63.4">MODELO DIGITAL (STP ARCHIVO), O PLANO DIGITAL (ARCHIVO DXF), EN</text>
<text x="329.8" y="66.5">ESTE ORDEN, COMO REFERENCIA EN CASO DE OMISIÓN DE MEDIDAS</text>
<text x="329.8" y="73.2">TOLERANCES UNLESS OTHERWISE STATED: DIN 2768-mK</text>
<text x="329.8" y="76.3">TOLERANCIAS A MENOS QUE ESTÉ INDICADO: DIN 2768-mk</text>
<text x="330.2" y="86.3">ESTA DOCUMENTACIÓN Y SU CONTENIDO HACE REFERENCIA A LA PIEZA</text>
<text x="330.2" y="89.5">FINAL, INCLUIDO TRATAMIENTOS SUPERFICIALES.</text>
<text x="390.5" y="239.4">SIZE</text>
<text x="329.7" y="244.3">DXF FILE / ARCHIVO:</text>
<text x="330.1" y="240.4">MATERIAL:</text>
<text x="390.5" y="241.9">TAMAÑO</text>
<text x="390.7" y="245.6">SCALE / ESCALA</text>
<text x="150.2" y="247.2">ELEMENT</text>
<text x="175.6" y="247.2">NAME</text>
<text x="196.7" y="247.2">QUANTITY</text>
<text x="330" y="251">DOCUMENT DESCRIPTION / DESCRIPCIÓN DE DOCUMENTO</text>
<text x="330" y="247.9">STP FILE / ARCHIVO:</text>
<text x="154.7" y="253.5">1</text>
<text x="169.9" y="253.5">SM42HT47-1684A</text>
<text x="201.5" y="253.5">1</text>
<text x="390.9" y="257.1">SHEET NUMBER /</text>
<text x="154.7" y="259.4">2</text>
<text x="173.3" y="259.4">JST PHR-6</text>
<text x="201.5" y="259.4">1</text>
<text x="390.9" y="259.6">HOJA NÚMERO</text>
<text x="154.7" y="265.3">3</text>
<text x="171.5" y="265.3">SHRINK TUBE</text>
<text x="201.5" y="265.3">1</text>
<text x="330.3" y="267.7">DOCUMENT CODE / CÓDIGO DE DOCUMENTO</text>
<text x="391.2" y="267.5">ISSUE / REVISIÓN</text>
</g>
<g font-size="1.5">
<text x="391.8" y="17.4">(BLOCKED = BLOQUEADO)</text>
<text x="392.3" y="18.8">(RELEASED = LIBERADO)</text>
</g>
<g font-size="1.4">
<text x="390.6" y="252.5">DO NOT SCALE DRAWING</text>
<text x="390.6" y="253.9">NO CAMBIAR LA ESCALA</text>
<text x="339.1" y="279.1">THE INFORMATION CONTAINED IN THIS DOCUMENT IS THE SOLE</text>
<text x="339.1" y="280.5">PROPERTY OF BARCELONA THREE DIMENSIONAL PRINTERS S.L.; ANY</text>
<text x="339.1" y="281.9">REPRODUCTION IN PART OR AS A WHOLE WITHOUT WRITTEN</text>
<text x="339.1" y="283.3">PERMISSION IS FORBIDDEN.</text>
<text x="339.1" y="284.7">LA INFORMACIÓN CONTENIDA EN ESTE DOCUMENTO ES ÚNICAMENTE</text>
<text x="339.1" y="286.1">PROPIEDAD DE BARCELONA THREE DIMENSIONAL PRINTERS S.L.;</text>
<text x="339.1" y="287.6">PROHIBIDA CUALQUIER REPRODUCIÓN TOTAL O PARCIAL SIN PERMISO</text>
<text x="389.9" y="286.3">UNITS ARE / UNIDADES [mm]</text>
<text x="339.1" y="289">ESCRITO.</text>
</g>
</svg>
